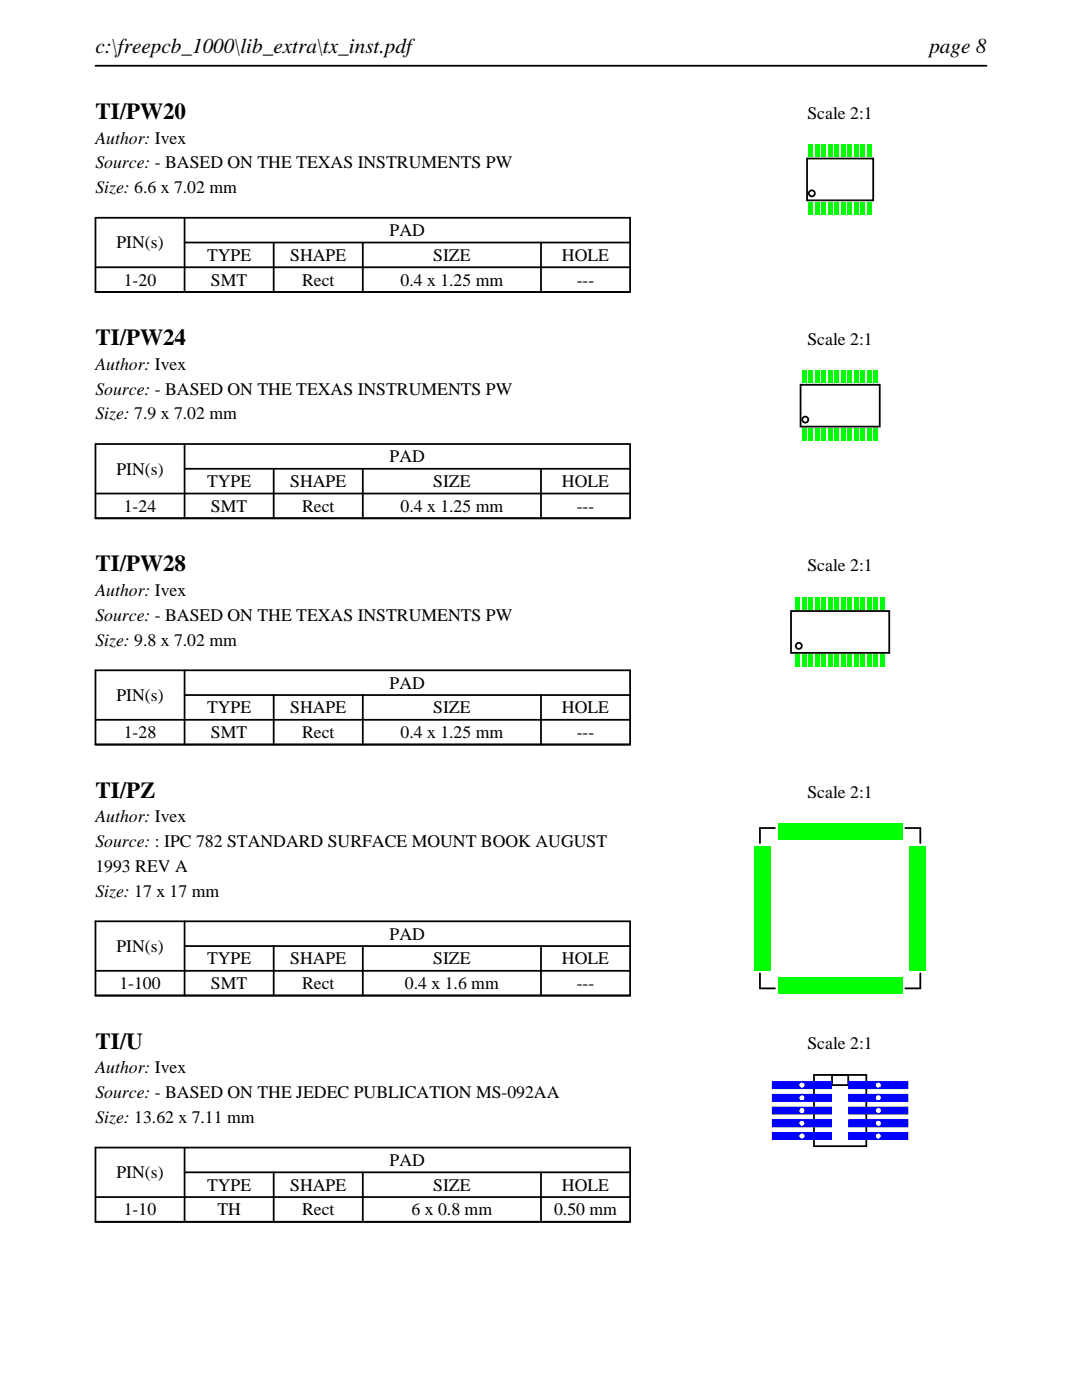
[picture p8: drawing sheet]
<svg xmlns="http://www.w3.org/2000/svg" width="216mm" height="279mm" viewBox="0 0 216 279" stroke-linecap="round" stroke-linejoin="round" font-family="sans-serif">
<path d="M19 13.1h177.8M19 43.5h106.7v14.8h-106.7zM19 53.3h106.7M36.8 48.4h88.9M36.8 43.5v14.8M54.6 48.4v9.9M72.4 48.4v9.9M107.9 48.4v9.9" fill="none" stroke="#000" stroke-width=".35"/>
<g fill="none" stroke="#000" stroke-width=".36">
<path d="M161 31.6h13.2v8.4h-13.2z"/>
<circle cx="162" cy="38.6" r=".6"/>
</g>
<g fill="#0f0">
<path d="M161.4 40.3h.8v2.5h-.8z"/>
<path d="M162.7 40.3h.8v2.5h-.8z"/>
<path d="M164 40.3h.8v2.5h-.8z"/>
<path d="M165.3 40.3h.8v2.5h-.8z"/>
<path d="M166.6 40.3h.8v2.5h-.8z"/>
<path d="M167.9 40.3h.8v2.5h-.8z"/>
<path d="M169.2 40.3h.8v2.5h-.8z"/>
<path d="M170.5 40.3h.8v2.5h-.8z"/>
<path d="M171.8 40.3h.8v2.5h-.8z"/>
<path d="M173.1 40.3h.8v2.5h-.8z"/>
<path d="M173.1 28.8h.8v2.5h-.8z"/>
<path d="M171.8 28.8h.8v2.5h-.8z"/>
<path d="M170.5 28.8h.8v2.5h-.8z"/>
<path d="M169.2 28.8h.8v2.5h-.8z"/>
<path d="M167.9 28.8h.8v2.5h-.8z"/>
<path d="M166.6 28.8h.8v2.5h-.8z"/>
<path d="M165.3 28.8h.8v2.5h-.8z"/>
<path d="M164 28.8h.8v2.5h-.8z"/>
<path d="M162.7 28.8h.8v2.5h-.8z"/>
<path d="M161.4 28.8h.8v2.5h-.8z"/>
</g>
<path d="M19 88.6h106.7v14.8h-106.7zM19 98.5h106.7M36.8 93.6h88.9M36.8 88.6v14.8M54.6 93.6v9.8M72.4 93.6v9.8M107.9 93.6v9.8" fill="none" stroke="#000" stroke-width=".35"/>
<g fill="none" stroke="#000" stroke-width=".36">
<path d="M159.7 76.8h15.8v8.3h-15.8z"/>
<circle cx="160.7" cy="83.7" r=".6"/>
</g>
<g fill="#0f0">
<path d="M160.1 85.5h.8v2.5h-.8z"/>
<path d="M161.4 85.5h.8v2.5h-.8z"/>
<path d="M162.7 85.5h.8v2.5h-.8z"/>
<path d="M164 85.5h.8v2.5h-.8z"/>
<path d="M165.3 85.5h.8v2.5h-.8z"/>
<path d="M166.6 85.5h.8v2.5h-.8z"/>
<path d="M167.9 85.5h.8v2.5h-.8z"/>
<path d="M169.2 85.5h.8v2.5h-.8z"/>
<path d="M170.5 85.5h.8v2.5h-.8z"/>
<path d="M171.8 85.5h.8v2.5h-.8z"/>
<path d="M173.1 85.5h.8v2.5h-.8z"/>
<path d="M174.4 85.5h.8v2.5h-.8z"/>
<path d="M174.4 73.9h.8v2.5h-.8z"/>
<path d="M173.1 73.9h.8v2.5h-.8z"/>
<path d="M171.8 73.9h.8v2.5h-.8z"/>
<path d="M170.5 73.9h.8v2.5h-.8z"/>
<path d="M169.2 73.9h.8v2.5h-.8z"/>
<path d="M167.9 73.9h.8v2.5h-.8z"/>
<path d="M166.6 73.9h.8v2.5h-.8z"/>
<path d="M165.3 73.9h.8v2.5h-.8z"/>
<path d="M164 73.9h.8v2.5h-.8z"/>
<path d="M162.7 73.9h.8v2.5h-.8z"/>
<path d="M161.4 73.9h.8v2.5h-.8z"/>
<path d="M160.1 73.9h.8v2.5h-.8z"/>
</g>
<path d="M19 133.8h106.7v14.8h-106.7zM36.8 138.7h88.9M36.8 133.8v14.8M54.6 138.7v9.9M72.4 138.7v9.9M107.9 138.7v9.9M19 143.7h106.7" fill="none" stroke="#000" stroke-width=".35"/>
<g fill="none" stroke="#000" stroke-width=".36">
<path d="M157.8 121.9h19.6v8.4h-19.6z"/>
<circle cx="159.4" cy="128.9" r=".6"/>
</g>
<g fill="#0f0">
<path d="M158.8 130.6h.8v2.5h-.8z"/>
<path d="M160.1 130.6h.8v2.5h-.8z"/>
<path d="M161.4 130.6h.8v2.5h-.8z"/>
<path d="M162.7 130.6h.8v2.5h-.8z"/>
<path d="M164 130.6h.8v2.5h-.8z"/>
<path d="M165.3 130.6h.8v2.5h-.8z"/>
<path d="M166.6 130.6h.8v2.5h-.8z"/>
<path d="M167.9 130.6h.8v2.5h-.8z"/>
<path d="M169.2 130.6h.8v2.5h-.8z"/>
<path d="M170.5 130.6h.8v2.5h-.8z"/>
<path d="M171.8 130.6h.8v2.5h-.8z"/>
<path d="M173.1 130.6h.8v2.5h-.8z"/>
<path d="M174.4 130.6h.8v2.5h-.8z"/>
<path d="M175.7 130.6h.8v2.5h-.8z"/>
<path d="M175.7 119.1h.8v2.5h-.8z"/>
<path d="M174.4 119.1h.8v2.5h-.8z"/>
<path d="M173.1 119.1h.8v2.5h-.8z"/>
<path d="M171.8 119.1h.8v2.5h-.8z"/>
<path d="M170.5 119.1h.8v2.5h-.8z"/>
<path d="M169.2 119.1h.8v2.5h-.8z"/>
<path d="M167.9 119.1h.8v2.5h-.8z"/>
<path d="M166.6 119.1h.8v2.5h-.8z"/>
<path d="M165.3 119.1h.8v2.5h-.8z"/>
<path d="M164 119.1h.8v2.5h-.8z"/>
<path d="M162.7 119.1h.8v2.5h-.8z"/>
<path d="M161.4 119.1h.8v2.5h-.8z"/>
<path d="M160.1 119.1h.8v2.5h-.8z"/>
<path d="M158.8 119.1h.8v2.5h-.8z"/>
</g>
<path d="M19 183.9h106.7v14.8h-106.7zM19 193.7h106.7M36.8 188.8h88.9M36.8 183.9v14.8M54.6 188.8v9.9M72.4 188.8v9.9M107.9 188.8v9.9" fill="none" stroke="#000" stroke-width=".35"/>
<path d="M151.6 165.3h3zM151.6 165.3v3zM180.6 165.3h3zM183.6 165.3v3zM151.6 197.3h3zM151.6 194.3v3zM180.6 197.3h3zM183.6 194.3v3z" fill="none" stroke="#000" stroke-width=".36"/>
<g fill="#0f0">
<path d="M155.2 195.1h.8v3.2h-.8z"/>
<path d="M156.2 195.1h.8v3.2h-.8z"/>
<path d="M157.2 195.1h.8v3.2h-.8z"/>
<path d="M158.2 195.1h.8v3.2h-.8z"/>
<path d="M159.2 195.1h.8v3.2h-.8z"/>
<path d="M160.2 195.1h.8v3.2h-.8z"/>
<path d="M161.2 195.1h.8v3.2h-.8z"/>
<path d="M162.2 195.1h.8v3.2h-.8z"/>
<path d="M163.2 195.1h.8v3.2h-.8z"/>
<path d="M164.2 195.1h.8v3.2h-.8z"/>
<path d="M165.2 195.1h.8v3.2h-.8z"/>
<path d="M166.2 195.1h.8v3.2h-.8z"/>
<path d="M167.2 195.1h.8v3.2h-.8z"/>
<path d="M168.2 195.1h.8v3.2h-.8z"/>
<path d="M169.2 195.1h.8v3.2h-.8z"/>
<path d="M170.2 195.1h.8v3.2h-.8z"/>
<path d="M171.2 195.1h.8v3.2h-.8z"/>
<path d="M172.2 195.1h.8v3.2h-.8z"/>
<path d="M173.2 195.1h.8v3.2h-.8z"/>
<path d="M174.2 195.1h.8v3.2h-.8z"/>
<path d="M175.2 195.1h.8v3.2h-.8z"/>
<path d="M176.2 195.1h.8v3.2h-.8z"/>
<path d="M177.2 195.1h.8v3.2h-.8z"/>
<path d="M178.2 195.1h.8v3.2h-.8z"/>
<path d="M179.2 195.1h.8v3.2h-.8z"/>
<path d="M181.4 192.9h3.2v.8h-3.2z"/>
<path d="M181.4 191.9h3.2v.8h-3.2z"/>
<path d="M181.4 190.9h3.2v.8h-3.2z"/>
<path d="M181.4 189.9h3.2v.8h-3.2z"/>
<path d="M181.4 188.9h3.2v.8h-3.2z"/>
<path d="M181.4 187.9h3.2v.8h-3.2z"/>
<path d="M181.4 186.9h3.2v.8h-3.2z"/>
<path d="M181.4 185.9h3.2v.8h-3.2z"/>
<path d="M181.4 184.9h3.2v.8h-3.2z"/>
<path d="M181.4 183.9h3.2v.8h-3.2z"/>
<path d="M181.4 182.9h3.2v.8h-3.2z"/>
<path d="M181.4 181.9h3.2v.8h-3.2z"/>
<path d="M181.4 180.9h3.2v.8h-3.2z"/>
<path d="M181.4 179.9h3.2v.8h-3.2z"/>
<path d="M181.4 178.9h3.2v.8h-3.2z"/>
<path d="M181.4 177.9h3.2v.8h-3.2z"/>
<path d="M181.4 176.9h3.2v.8h-3.2z"/>
<path d="M181.4 175.9h3.2v.8h-3.2z"/>
<path d="M181.4 174.9h3.2v.8h-3.2z"/>
<path d="M181.4 173.9h3.2v.8h-3.2z"/>
<path d="M181.4 172.9h3.2v.8h-3.2z"/>
<path d="M181.4 171.9h3.2v.8h-3.2z"/>
<path d="M181.4 170.9h3.2v.8h-3.2z"/>
<path d="M181.4 169.9h3.2v.8h-3.2z"/>
<path d="M181.4 168.9h3.2v.8h-3.2z"/>
<path d="M179.2 164.3h.8v3.2h-.8z"/>
<path d="M178.2 164.3h.8v3.2h-.8z"/>
<path d="M177.2 164.3h.8v3.2h-.8z"/>
<path d="M176.2 164.3h.8v3.2h-.8z"/>
<path d="M175.2 164.3h.8v3.2h-.8z"/>
<path d="M174.2 164.3h.8v3.2h-.8z"/>
<path d="M173.2 164.3h.8v3.2h-.8z"/>
<path d="M172.2 164.3h.8v3.2h-.8z"/>
<path d="M171.2 164.3h.8v3.2h-.8z"/>
<path d="M170.2 164.3h.8v3.2h-.8z"/>
<path d="M169.2 164.3h.8v3.2h-.8z"/>
<path d="M168.2 164.3h.8v3.2h-.8z"/>
<path d="M167.2 164.3h.8v3.2h-.8z"/>
<path d="M166.2 164.3h.8v3.2h-.8z"/>
<path d="M165.2 164.3h.8v3.2h-.8z"/>
<path d="M164.2 164.3h.8v3.2h-.8z"/>
<path d="M163.2 164.3h.8v3.2h-.8z"/>
<path d="M162.2 164.3h.8v3.2h-.8z"/>
<path d="M161.2 164.3h.8v3.2h-.8z"/>
<path d="M160.2 164.3h.8v3.2h-.8z"/>
<path d="M159.2 164.3h.8v3.2h-.8z"/>
<path d="M158.2 164.3h.8v3.2h-.8z"/>
<path d="M157.2 164.3h.8v3.2h-.8z"/>
<path d="M156.2 164.3h.8v3.2h-.8z"/>
<path d="M155.2 164.3h.8v3.2h-.8z"/>
<path d="M150.6 168.9h3.2v.8h-3.2z"/>
<path d="M150.6 169.9h3.2v.8h-3.2z"/>
<path d="M150.6 170.9h3.2v.8h-3.2z"/>
<path d="M150.6 171.9h3.2v.8h-3.2z"/>
<path d="M150.6 172.9h3.2v.8h-3.2z"/>
<path d="M150.6 173.9h3.2v.8h-3.2z"/>
<path d="M150.6 174.9h3.2v.8h-3.2z"/>
<path d="M150.6 175.9h3.2v.8h-3.2z"/>
<path d="M150.6 176.9h3.2v.8h-3.2z"/>
<path d="M150.6 177.9h3.2v.8h-3.2z"/>
<path d="M150.6 178.9h3.2v.8h-3.2z"/>
<path d="M150.6 179.9h3.2v.8h-3.2z"/>
<path d="M150.6 180.9h3.2v.8h-3.2z"/>
<path d="M150.6 181.9h3.2v.8h-3.2z"/>
<path d="M150.6 182.9h3.2v.8h-3.2z"/>
<path d="M150.6 183.9h3.2v.8h-3.2z"/>
<path d="M150.6 184.9h3.2v.8h-3.2z"/>
<path d="M150.6 185.9h3.2v.8h-3.2z"/>
<path d="M150.6 186.9h3.2v.8h-3.2z"/>
<path d="M150.6 187.9h3.2v.8h-3.2z"/>
<path d="M150.6 188.9h3.2v.8h-3.2z"/>
<path d="M150.6 189.9h3.2v.8h-3.2z"/>
<path d="M150.6 190.9h3.2v.8h-3.2z"/>
<path d="M150.6 191.9h3.2v.8h-3.2z"/>
<path d="M150.6 192.9h3.2v.8h-3.2z"/>
</g>
<path d="M19 229h106.7v14.8h-106.7zM19 238.9h106.7M36.8 234h88.9M36.8 229v14.8M54.6 234v9.8M72.4 234v9.8M107.9 234v9.8" fill="none" stroke="#000" stroke-width=".35"/>
<path d="M162.4 214.5h10.5v14.2h-10.5zM166 214.5h3.3v2.1h-3.3z" fill="none" stroke="#000" stroke-width=".36"/>
<g fill="#00f">
<path d="M154 215.8v1.6h12v-1.6zM159.5 216.6a.51 .51 0 0 1 1 0 .51 .51 0 0 1-1 0z"/>
<path d="M154 218.3v1.6h12v-1.6zM159.5 219.1a.51 .51 0 0 1 1 0 .51 .51 0 0 1-1 0z"/>
<path d="M154 220.8v1.6h12v-1.6zM159.5 221.6a.51 .51 0 0 1 1 0 .51 .51 0 0 1-1 0z"/>
<path d="M154 223.4v1.6h12v-1.6zM159.5 224.2a.51 .51 0 0 1 1 0 .51 .51 0 0 1-1 0z"/>
<path d="M154 225.9v1.6h12v-1.6zM159.5 226.7a.51 .51 0 0 1 1 0 .51 .51 0 0 1-1 0z"/>
<path d="M169.3 225.9v1.6h12v-1.6zM174.8 226.7a.51 .51 0 0 1 1 0 .51 .51 0 0 1-1 0z"/>
<path d="M169.3 223.4v1.6h12v-1.6zM174.8 224.2a.51 .51 0 0 1 1 0 .51 .51 0 0 1-1 0z"/>
<path d="M169.3 220.8v1.6h12v-1.6zM174.8 221.6a.51 .51 0 0 1 1 0 .51 .51 0 0 1-1 0z"/>
<path d="M169.3 218.3v1.6h12v-1.6zM174.8 219.1a.51 .51 0 0 1 1 0 .51 .51 0 0 1-1 0z"/>
<path d="M169.3 215.8v1.6h12v-1.6zM174.8 216.6a.51 .51 0 0 1 1 0 .51 .51 0 0 1-1 0z"/>
</g>
<g font-size="4.6">
<text x="19" y="23.7">TI/PW20</text>
<text x="19" y="68.9">TI/PW24</text>
<text x="19" y="114">TI/PW28</text>
<text x="19" y="159.2">TI/PZ</text>
<text x="19" y="209.3">TI/U</text>
</g>
<g font-size="4.2">
<text x="19" y="10.6">c:\freepcb_1000\lib_extra\tx_inst.pdf</text>
<text x="185.4" y="10.6">page 8</text>
</g>
<g font-size="3.5">
<text x="161.1" y="23.7">Scale 2:1</text>
<text x="19" y="28.6">Author: Ivex</text>
<text x="19" y="33.6">Source: - BASED ON THE TEXAS INSTRUMENTS PW</text>
<text x="19" y="38.5">Size: 6.6 x 7.02 mm</text>
<text x="77.8" y="47.1">PAD</text>
<text x="23.2" y="49.6">PIN(s)</text>
<text x="41.3" y="52.1">TYPE</text>
<text x="57.9" y="52.1">SHAPE</text>
<text x="86.4" y="52.1">SIZE</text>
<text x="112.1" y="52.1">HOLE</text>
<text x="24.7" y="57">1-20</text>
<text x="42.1" y="57">SMT</text>
<text x="60.3" y="57">Rect</text>
<text x="79.9" y="57">0.4 x 1.25 mm</text>
<text x="115.1" y="57">---</text>
<text x="161.1" y="68.9">Scale 2:1</text>
<text x="19" y="73.8">Author: Ivex</text>
<text x="19" y="78.7">Source: - BASED ON THE TEXAS INSTRUMENTS PW</text>
<text x="19" y="83.7">Size: 7.9 x 7.02 mm</text>
<text x="23.2" y="94.7">PIN(s)</text>
<text x="77.8" y="92.3">PAD</text>
<text x="41.3" y="97.2">TYPE</text>
<text x="57.9" y="97.2">SHAPE</text>
<text x="86.4" y="97.2">SIZE</text>
<text x="112.1" y="97.2">HOLE</text>
<text x="24.7" y="102.2">1-24</text>
<text x="42.1" y="102.2">SMT</text>
<text x="60.3" y="102.2">Rect</text>
<text x="79.9" y="102.2">0.4 x 1.25 mm</text>
<text x="115.1" y="102.2">---</text>
<text x="19" y="119">Author: Ivex</text>
<text x="161.1" y="114">Scale 2:1</text>
<text x="19" y="123.9">Source: - BASED ON THE TEXAS INSTRUMENTS PW</text>
<text x="19" y="128.8">Size: 9.8 x 7.02 mm</text>
<text x="77.8" y="137.4">PAD</text>
<text x="23.2" y="139.9">PIN(s)</text>
<text x="41.3" y="142.4">TYPE</text>
<text x="57.9" y="142.4">SHAPE</text>
<text x="86.4" y="142.4">SIZE</text>
<text x="112.1" y="142.4">HOLE</text>
<text x="24.7" y="147.3">1-28</text>
<text x="42.1" y="147.3">SMT</text>
<text x="60.3" y="147.3">Rect</text>
<text x="79.9" y="147.3">0.4 x 1.25 mm</text>
<text x="115.1" y="147.3">---</text>
<text x="161.1" y="159.2">Scale 2:1</text>
<text x="19" y="164.1">Author: Ivex</text>
<text x="19" y="169.1">Source: : IPC 782 STANDARD SURFACE MOUNT BOOK AUGUST</text>
<text x="19" y="174">1993 REV A</text>
<text x="19" y="178.9">Size: 17 x 17 mm</text>
<text x="23.2" y="190">PIN(s)</text>
<text x="77.8" y="187.5">PAD</text>
<text x="23.8" y="197.4">1-100</text>
<text x="41.3" y="192.5">TYPE</text>
<text x="42.1" y="197.4">SMT</text>
<text x="57.9" y="192.5">SHAPE</text>
<text x="60.3" y="197.4">Rect</text>
<text x="80.8" y="197.4">0.4 x 1.6 mm</text>
<text x="86.4" y="192.5">SIZE</text>
<text x="112.1" y="192.5">HOLE</text>
<text x="115.1" y="197.4">---</text>
<text x="161.1" y="209.3">Scale 2:1</text>
<text x="19" y="214.2">Author: Ivex</text>
<text x="19" y="219.1">Source: - BASED ON THE JEDEC PUBLICATION MS-092AA</text>
<text x="19" y="224.1">Size: 13.62 x 7.11 mm</text>
<text x="77.8" y="232.7">PAD</text>
<text x="23.2" y="235.1">PIN(s)</text>
<text x="41.3" y="237.6">TYPE</text>
<text x="57.9" y="237.6">SHAPE</text>
<text x="86.4" y="237.6">SIZE</text>
<text x="112.1" y="237.6">HOLE</text>
<text x="24.7" y="242.6">1-10</text>
<text x="43.4" y="242.6">TH</text>
<text x="60.3" y="242.6">Rect</text>
<text x="82.1" y="242.6">6 x 0.8 mm</text>
<text x="110.6" y="242.6">0.50 mm</text>
</g>
</svg>
